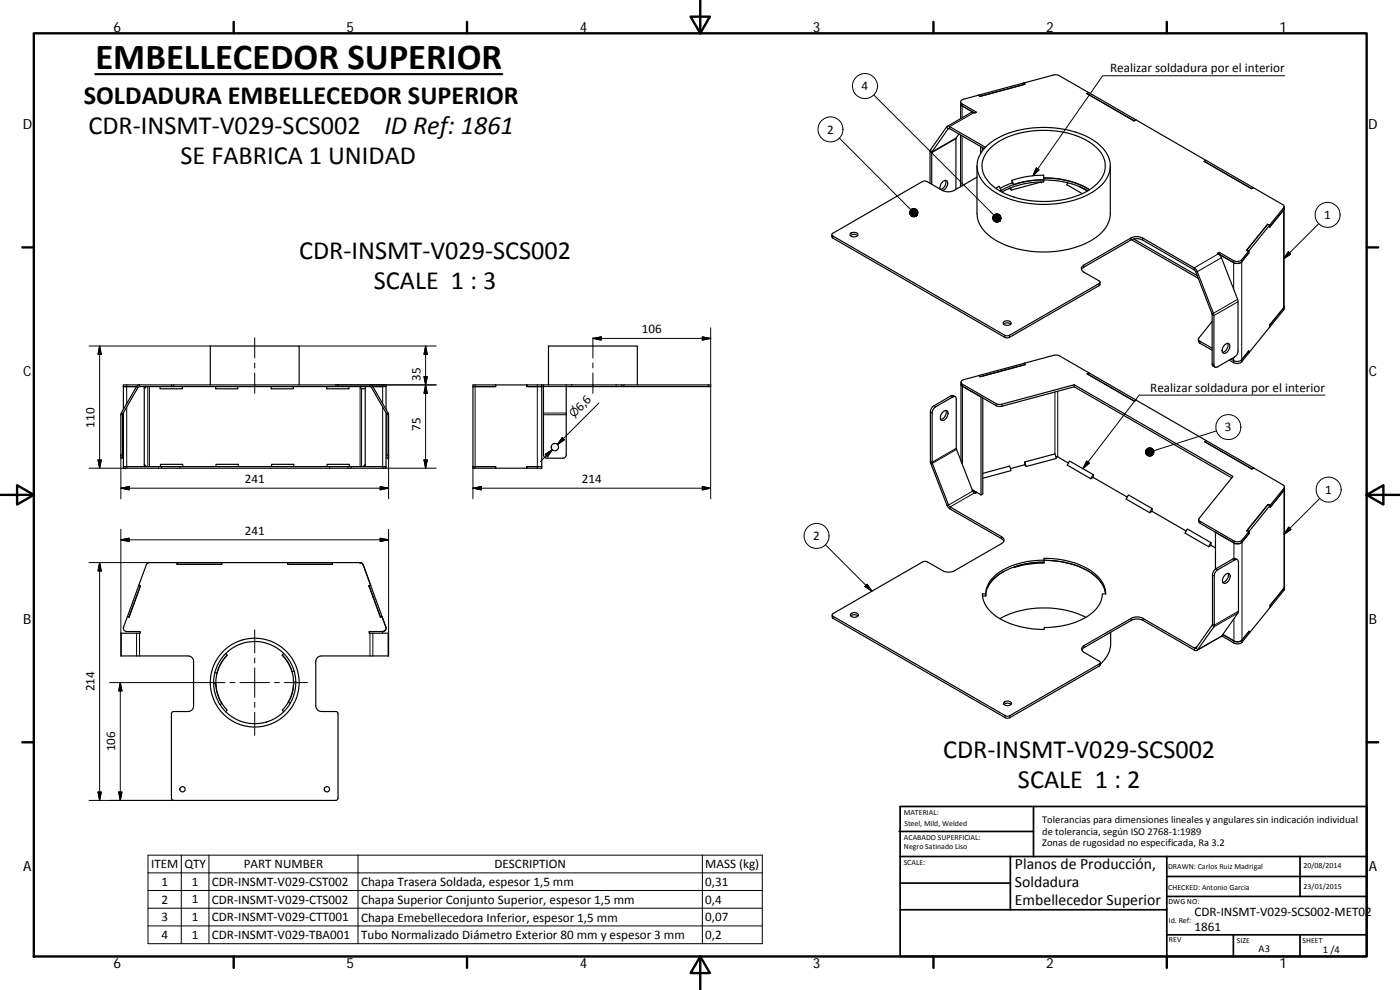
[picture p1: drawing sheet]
<svg xmlns="http://www.w3.org/2000/svg" width="420mm" height="297mm" viewBox="0 0 420 297" stroke-linecap="round" stroke-linejoin="round" font-family="sans-serif">
<g fill="none" stroke="#000" stroke-width=".36">
<path d="M288.3 31.2l.4 .6 3.6 2M288.3 30.6v5M292.3 33.8l-.8-.1-7.2 4.2M293.7 28.6l-4.5 1.2a.74 .74 0 0 0-.8 .5 .74 .74 0 0 0 .3 .9l4.4 2.5-.6 .3-.2-.2M293.7 28.5l22.5-6h1.2l9.3 5.3-.5 .3 14.1 8.2 .6-.3 21 12.1M293.7 28.5v.1M307.3 24.9l.3 .4-13.5 3.6-.4-.4M307.3 25l.3 .3-13.6 3.6-.3-.3M326.2 28.1l.5-.3 14.2 8.1-.6 .3M340.9 35.9v.1M282.2 56.8a2.09 2.09 0 0 1 1.8-2.6 1.9 1.9 0 0 1-1.2 2.9M283.8 54.1a2.2 2.2 0 0 1-1.5 2.7"/>
<path d="M287.8 40.2l-.9 1.3-.1 15.4M288.3 40.5v15.5M293.2 53.1l-6.8 4a3.9 3.9 0 0 1-3.6 0l-4.7-2.7h-1.1l-27.1 15.6-.2 .6 52.2 30.1 1.1-.1 27.1-15.7-.3-.6-4.6-2.7a1.11 1.11 0 0 1-.7-1 1.11 1.11 0 0 1 .7-1l14.2-8.2a3.9 3.9 0 0 1 3.5 0l15.7 9.1 .5 .5 5.2 13.5v15a.65 .65 0 0 0 .3 .7 .65 .65 0 0 0 .8-.1l5.1-3a2.27 2.27 0 0 0 1-1.8v-15.2l-4.9-12.8-.4-.7-.8-.6 .5-.3 4.3 2.5a2.28 2.28 0 0 0 2.4-.2l2.1-2.7M293.2 49.8v14.3a9.9 9.9 0 0 0 5.7 8 31.3 31.3 0 0 0 28.7 0 9.8 9.8 0 0 0 5.6-8v-14.3M294.3 44v2M294.8 44.3v.9M295.4 44.6l-10.4-6h-.4l-5 7.1v9.6M295.7 44.2l-10.9-6.3-.6 .1-5 7.1-.1 9.9M295.9 44a26 26 0 0 1 18.5-5.8 24.6 24.6 0 0 1 16.2 5.8 7.6 7.6 0 0 1-.7 12.1 27.5 27.5 0 0 1-20.1 5.1 21.7 21.7 0 0 1-14.9-6.8 7.5 7.5 0 0 1 1-10.4zM297.3 44.4a23.5 23.5 0 0 1 16.7-5.3 22.7 22.7 0 0 1 15.5 5.6 7.1 7.1 0 0 1-.9 11 25.7 25.7 0 0 1-19.3 4.5 19.2 19.2 0 0 1-13.2-6.4 6.8 6.8 0 0 1 1.2-9.4zM298.9 56.5l.9-.6 .7 1.2-.3 .2a24.3 24.3 0 0 1 13-3.3v.6a25 25 0 0 0-12.5 3M303.1 56.5l-.4 .1"/>
<path d="M303.1 56.4v.1M303.1 56.5l.4 .5M303.3 56.4l.2 .6M303.7 54.9l-3.5 1.6M303.7 54.1a28.8 28.8 0 0 1 9.5-1.5v1.4a28.2 28.2 0 0 0-9 1.4M303.7 54.1v.8M303.7 54.1l.5 1.3M303.7 54.9l.5 .5M312.6 54.6l-9.1 2.4M313.2 54a27.1 27.1 0 0 1 13.3 3.2M313.2 53.4a26.9 26.9 0 0 1 13.8 3.5M320.5 54.9l-.3 .5 4.6 2.7"/>
<path d="M324 56l2.3 1.3M361.4 48.4l14.2 8.2 .5-.3M361.9 48.1l-.5 .3M361.9 48.1l14.2 8.2-.5 .3-14.2-8.2M376.1 56.3h.1M376.1 56.3l8.8 5.1 .5 .7-10.6 13.2M249.6 70.4v.7l.3 .3 51.7 29.8 .6 .2 .8-.2 26.9-15.5 .2-.3v-.7M255.2 70.7a1.59 1.59 0 0 1 2.2 0M255.3 70a1.42 1.42 0 0 1 2.2 .5 1.37 1.37 0 0 1-2.4-.2zM339.6 71.9l20 11.6M340.2 71.7l19.1 11M365.9 76.3l4.3 2.5"/>
<path d="M365.9 75.7v.6M374.1 75.2l.6 .1M374.1 75.1v.1M374.1 75.1l.7 .2M374.7 75.9h.1M374.8 75.3l-.1 .6M374.8 75.9l-2.2 2.6a2.17 2.17 0 0 1-2.4 .3M380.4 67.3l-6.3 7.8M380.4 67.3l.7 .2v.6M380.4 67.3l-6.3 7.9M381.1 68.1h.1M385.4 62.6l-4.3 5.5"/>
<path d="M385.4 62v30.7l-4.3 5.4M301.2 97.2a1.72 1.72 0 0 1 2.1 0M301.2 96.6a1.41 1.41 0 0 1 2.3 .4 1.39 1.39 0 0 1-2.4-.2zM324.6 80.9l.6-.7 14.2-8.2a3.9 3.9 0 0 1 3.5 0l15.9 9.3 5 12.9v15l.1 .5 .7 .5M363.8 96.5l-4.1 5.3 .4 .6 3.7 2.1M381.1 98.1h.1M381.1 97.5v.6M385.4 92l-4.3 5.5v.6l-6.3 7.8v-.6M37 116h4M41 116l-4.7 8.1v13.4h.5v-13.2l4.6-8.1 .5-.2h9.5M41.9 115.5l-.9 .5M43.3 116v24"/>
<path d="M43.9 116l-.6 .6M48.1 116v.6h6.6v-.6M51.4 116h50M51.4 115.5h-14.4v7.3M63.1 115.5v-11.7h26.7v11.7M64.7 116v.6h6.7v-.6M81.4 116v.6h6.6v-.6M98.1 116v.6h6.6v-.6M101.4 115.5h14.5v7.3M101.4 116h9.6l.5 .2 4.6 8.1v13.2h.5v-13.3l-4.7-8.2M101.4 115.5h-50v.5M101.4 115.5v.5"/>
<path d="M107.9 116l.6 .6h1.1M109.6 116v24M111 115.5l.9 .5M111.9 116h4M142.6 116h-.7v24h.7M148.7 115.5v.5M148.7 115.5h-6.8v.5h.7M158.1 115.5h4.5M158.1 115.5v.5M162.6 115.5h7.3M162.6 115.5v25h-4.5M163.1 116v20.5l.4 .8 .6 .2h5.1l.7-.8v-20.7"/>
<path d="M163.1 116h-5v-.5h-9.4v.5h-6.1M163.1 115.5v.5M164.6 115.5v-11.7h26.7v11.7M169.9 115.5h16.7M169.9 116h16.7M169.9 115.5v.5M186.6 115.5h26.7v.5h-26.7zM286.7 119l-1.1-.3-5.3 3.1a2.27 2.27 0 0 0-1.1 1.8l.1 15.2 5.1 13.2 .7 .7 15.5 8.9 .7 .8M288.4 114.7v23.6M288.4 115.3l.5 .6M288.9 115.9l5.5 3.2v29.4M288.9 115.9l10.1 5.8 .9 .3 22.5-5.9"/>
<path d="M293.8 112.7l.4 .3 13.5-3.6-13.6 3.7zM294.9 119.4v28.8l-.5 .3M307.4 109.1l.3 .3M322.4 115.4l47.6 27.5-10.2 13 .2 .5 10.3 5.9a2.11 2.11 0 0 0 2.4-.2l2.2-2.7M322.4 115.4v.7M322.4 115.4l-22.5 5.9-.9-.2-10.1-5.8a.74 .74 0 0 1-.4-.9 .74 .74 0 0 1 .8-.5l27-7.3h1l23.7 13.4M322.4 116.1l47.3 27.3M326.8 111.9h.1M326.8 111.9l-.5 .3 14.2 8.2 .5-.3 44.2 25.5 .3 .4-.2 .5-10.4 12.9M326.8 111.9l-.5 .3M359.7 101.7l.2 1.1 3.9 2.3M367.5 103.6a.92 .92 0 0 1 1.3-.5 .92 .92 0 0 1 .2 1.4 1.52 1.52 0 0 1-2 1.3 1.99 1.99 0 0 1 .5-2.2z"/>
<path d="M368.5 103a2.25 2.25 0 0 1-1.6 2.7M374.7 105.9h.1M374.7 105.9l-2.1 2.7a2.08 2.08 0 0 1-2.4 .2l-1.3-.7M374.7 105.3v.6M374.8 105.3l-2.2 2.6a2.08 2.08 0 0 1-2.4 .3l-.8-.5M37 123.8v16.7h61.9M37 140h78.9M43.3 139.3l.6 .7M48.2 140v-.7h6.6v.7M54 140v.5M64.8 140v-.7h6.7v.7M81.5 140v-.7h6.7v.7"/>
<path d="M98.2 140v-.7h6.6v.7M98.9 140v.5M109.6 139.3l-.6 .7M115.9 123.8v16.7h-17M142.6 140h6.1v.5M142.6 140h-.7v.5h6.8M148.7 140v.5M158.1 140v.5M162.6 140h-4.5v.5h-9.4M283 123.6a.87 .87 0 0 1 1.2-.4 .87 .87 0 0 1 .2 1.3 1.46 1.46 0 0 1-2.1 1.4 2.21 2.21 0 0 1 .7-2.3zM283.9 123.2a2.24 2.24 0 0 1-1.6 2.7M307.5 138.6l9.1-2.4 .4 1.3-9 2.5"/>
<path d="M307.5 138.6l.5 1.4M307.5 138.6v.8M307.5 139.4l.5 .6M307.5 139.4l-4.3 1.2M316.9 137l.5 .1 3.2 1.8M341 120l-.6 .4M341 120v.1M362 132.2l-.5 .3 14.2 8.2 .5-.3M362 132.2h.1M362 132.2l-.5 .3M294.4 148.5l-2.6-1.5 1.4 .8-.6 .3-.6-.6-5-12.8v-15a.64 .64 0 0 0-.3-.7 .64 .64 0 0 0-.8 .1l-5.1 3a2.27 2.27 0 0 0-1.1 1.8v15l5 12.8 .3 .3 15.6 9a1.09 1.09 0 0 1 .7 1.1 1.09 1.09 0 0 1-.7 1l-14.1 8.1a3.9 3.9 0 0 1-3.6 0l-4.6-2.6-.6-.2-.8 .2-26.9 15.5-.2 .6 52.4 30.2 .9-.2 27.1-15.7-.1-.5-4.8-2.8a1.1 1.1 0 0 1-.7-1 1.1 1.1 0 0 1 .7-1l14.2-8.2a3.7 3.7 0 0 1 3.5 0l15.5 9h.4l5-7.1v-14.9a2.55 2.55 0 0 1 1-1.9l5.4-3 1 .3M294.9 142l8.1-2.2 .4 1.4-8.5 2.3"/>
<path d="M328.1 143.2l10.2 5.9M328.1 142.4l-7.1-4.1-.7 1.3 7.1 4M328.1 143.2l-.7 .4M328.1 142.4v.8M328.1 142.4l-.7 1.2M345.7 153.4l10.3 5.9M345.7 152.6l-7-4.1-.7 1.3 7 4M345.7 153.4l-.7 .4M345.7 152.6v.8M345.7 152.6l-.7 1.2M359.8 155.9v.7l.2 .3 10.3 6a2.16 2.16 0 0 0 2.4-.2l2.2-2.7M364.8 159.7v11.1"/>
<path d="M374.2 159.2v.1M374.2 159.2l.7 .2M374.2 159.3l.7 .1M374.9 159.4v.7M376.2 140.4l-.5 .3M380.5 151.4l.7 .2v.6M380.5 151.4h.1M380.5 151.4l-6.3 7.9M381.2 152.2v-.6l-.7-.2-6.3 7.8M385.5 146.1v30.7l-4.3 5.4M385.5 146.7l-4.3 5.5M41.7 175.6l.4 .2z"/>
<path d="M42.1 175.8l-3.4 9.3-.4-.1M42.1 175.8l-3.4 9.4-.5-.2M53.1 168.8v.5h13.4M53.2 168.8h-8.4l-.8 .4-5.7 15.8M53.2 168.8v.5M53.2 168.8h13.3v.5M86.4 168.8h-19.9v.5M86.4 168.8l-.1 .5h13.4M86.4 168.8h13.3v.5M99.7 169.3v-.5h8.4l.6 .3 .3 .4M109 169.5l2.2 6.1-.4 .2M109 169.5l6.8 18.6"/>
<path d="M110.8 175.8l3.4 9.4M110.8 175.8h.1M110.8 175.8l3.4 9.3M111.2 175.6l-.4 .2M294.9 178.8h.9M295.8 178.2v.6M300.8 171.7l.3-.1a10.8 10.8 0 0 0-4.7 4.6M304.5 170.1v.1M313.3 168.7a22.7 22.7 0 0 0-8.8 1.5M313.3 168.1v-.6a22.1 22.1 0 0 1 16.7 6 7.1 7.1 0 0 1 1.8 4.7h-1a9.1 9.1 0 0 1-5.5 7.3 25.2 25.2 0 0 1-12 2.8v.6a24.1 24.1 0 0 1-15.6-5 7.8 7.8 0 0 1-2.9-5.7h1M313.3 168.7v-.6a22.1 22.1 0 0 0-15.1 5 7.3 7.3 0 0 0-2.4 5.1M313.3 168.7a22.1 22.1 0 0 0-15.1 5.1 7.3 7.3 0 0 0-2.4 5"/>
<path d="M313.3 168.7v.2a30.8 30.8 0 0 0-8.8 1.3M313.3 168.1a23.7 23.7 0 0 1 15.7 5 8.1 8.1 0 0 1 2.8 5.1M363.4 162.8l-.7 1.2M363.4 162.8l-7.1-4.1-.6 1.3 7 4M363.4 163.6l-.7 .4M363.4 162.8v.8M363.4 163.6l1.4 .8M367.7 172.5a.87 .87 0 0 1 1.2-.4 .87 .87 0 0 1 .2 1.3 1.69 1.69 0 0 1-2 1.5 2.01 2.01 0 0 1 .6-2.4zM368.5 172a2.24 2.24 0 0 1-1.5 2.8M374.9 160h.1M385.3 176.5l-4.1 5.1v.6l-6.3 7.8v-.6M385.3 176.5l-4.1 5.1v.6"/>
<path d="M385.5 176.1l-.2 .4M38.2 185l-1.1 3.1a1.03 1.03 0 0 0 .9 1.4h4.1v.5h-5.8v6.8h20.1a1.61 1.61 0 0 1 1.7 1.7v13.3a1.68 1.68 0 0 1-1.7 1.7h-4.3l-.6 .5-.1 25.5 .3 .4 .4 .3 49-.1 .3-.5v-25.6l-.6-.5h-4.4a1.65 1.65 0 0 1-1.6-1.7v-13.3a1.65 1.65 0 0 1 1.6-1.7h20.2v-6.8h-5.8v-.5h4a1.03 1.03 0 0 0 1-1.4M38.3 185h-.1M67.7 196.1l.5 .5a11.8 11.8 0 0 0-3.1 5.4l-.6-.2M68.2 196.6a11.7 11.7 0 0 0 0 16.5l-.5 .4M84.7 196.6l2 2.6 .9 2.3 .7-.1M84.7 196.6a11.7 11.7 0 0 1 0 16.5l.5 .4M85.2 196.1l-.5 .5M114.2 185.1v.1M114.2 185.1l.4-.1 1.2 3.1M114.6 185l-.4 .2M249.8 184.5v.7l.2 .3 52.2 30 .9-.2 26.8-15.5 .3-.3 .1-.7"/>
<path d="M255.3 184.8a1.62 1.62 0 0 1 2.2 0M255.4 184.2a1.39 1.39 0 0 1 2.2 .4 1.37 1.37 0 0 1-2.4-.2zM325.9 185.2a29.1 29.1 0 0 0-25.8 .4M333.3 189.7v3.4a8.3 8.3 0 0 1-3 6.2M366.7 190.8l5-7.2v-15a.66 .66 0 0 0-.3-.7 .66 .66 0 0 0-.8 .1l-5.1 2.9a2.3 2.3 0 0 0-1.1 1.9v15l-5.2 7.4-.7-.1-15.5-9a3.8 3.8 0 0 0-3.5 0l-14.2 8.2-.6 .7M366.7 190.8l-7.4 4.3M374.9 190h.1M374.9 189.4v.7M374.9 189.4l-2.2 2.7a2.16 2.16 0 0 1-2.4 .2l-3.3-1.9M374.9 190.1l-2.2 2.6a2.16 2.16 0 0 1-2.4 .2l-3.6-2.1M381.2 182.2h.1M64.1 205.1h.7a11.8 11.8 0 0 0 1.8 6l-.6 .3"/>
<path d="M88.8 204.6l-.7 .1a12 12 0 0 1-1.6 6l.6 .3M301.3 211.3a1.72 1.72 0 0 1 2.2 0M301.3 210.7a1.38 1.38 0 0 1 2.3 .4 1.38 1.38 0 0 1-2.4-.1z"/>
<circle cx="166.5" cy="134.2" r="1.1"/>
<circle cx="76.4" cy="204.8" r="12.3"/>
<circle cx="76.4" cy="204.8" r="13.3"/>
<circle cx="54.8" cy="236.8" r=".79"/>
<circle cx="98.1" cy="236.8" r=".8"/>
</g>
<g fill="none" stroke="#000" stroke-width=".3">
<path d="M262.2 28.5l36.1 36M284.1 38.1l.5 .5 .1-.1M288.7 31.2v4.1M292.3 33.8l-7.3 4.2v.6M385.6 22.7h-54.7l-20.9 30M251.9 41.4l21.5 21.5M286.9 41.6l-7.3 4.2-.5-.3M287 41.4l-7.3 4.2-.5-.6M288.7 40.8v15M311 50.4l.8 .6-1.8 1.7zM249.9 70.8v.6M325.2 79.6v.6"/>
<path d="M339.4 71.4v.6M342.9 71.4v.6M365.6 76.2l-7.2 4.2v.6M366.6 77.3l-7.3 4.2h-.5M370.2 78.2v8.5M372.6 78.5h.1M372.6 78v30.6M385.2 63h.1M385.2 62.4v30.6M386.6 75.5l.8 .7-2.2 1.5zM395.8 67.1l-10.6 10.6M213.3 98.4v17.1"/>
<path d="M329.9 85.1v.6M371.4 89.8l-7.2 4.2h-.5M371.5 90.5l-7.2 4.2-.5-.3M26.7 103.8h36.4M29.9 103.8v36.7M29.9 103.8l.5 2.5h-1zM38 115.5v5.6M41 116l.4 .2M41.9 115.5v.5M44.4 116v24M44.8 116v24M52.1 115.5v.5"/>
<path d="M76.4 101.3v6.1M76.4 108.9v1.5M76.4 111.9v6.1M89.8 103.8h41.1M108.1 116.1v23.9M108.5 116.6v23.4M111 115.5v.5M111.9 116l-.4 .2M114.8 115.5v5.6M127.2 113h1l-.5 2.5zM127.7 103.8v36.7M127.7 103.8l.5 2.5h-1z"/>
<path d="M127.7 115.5l.5 2.5h-1zM130.9 115.5h-30.1v.5M142.6 115.5v25M161.3 115.5v25M163.1 116h6.8M171.6 115.5v.5M177.9 101.5l2.5-.4v.9zM177.9 101.5h35.4M177.9 101.3v6.1M177.9 108.9v1.5M177.9 111.9v6.1M184.9 115.5v.5"/>
<path d="M187.3 115.5v.5M210.8 101.1l2.5 .4-2.5 .5zM212.6 115.5v.5M213.3 116v33.6M285.4 118.8l.5 .3M288.9 115.9h.1M288.9 115.3v24.2M301.6 100.6v.6M303 100.6v.6M316.6 117.6v18.6M317.4 117.4v19.7M360.1 102.4v.6"/>
<path d="M363.8 109.2l.5 .3M370.2 107.3v1.5M397.6 118.6h-55.7l-16.9 22M29.4 138h1l-.5 2.5zM36.3 124.4h.5M36.4 123.9l.4 .3M36.8 136.5h-.5v13.1M38 122.1v18.4h-11.3M47.6 140v.5M48.5 140v.5M104.4 140v.5M105.3 140v.5"/>
<path d="M114.8 122.1v18.4h16.1M116.1 136.5h.5v13.1M116.1 124.4h.5M116.5 123.9l-.5 .3M127.2 138h1l-.5 2.5zM141.9 140v9.6M163.1 123.9h6.8M163.1 124.4h6.8M163.6 136.3l2.1-1.4-1.4 2.2zM165.7 134.9l-3.5 3.6M168.7 131.3l.7 .7-2.1 1.4zM179.7 120.9l-12.4 12.5 1.7-1.8"/>
<path d="M279.2 123.6l.5 .3M280.3 121.8l.5 .3M287 134.5l-7.3 4.2-.5-.3M287.1 134.9l-7.3 4.1-.5 .1M299 121.1v.6M300.7 121.3v.6M326.1 138.3l.8 .6-1.9 1.7zM365.1 129.3l-18.8 5.9M36.3 158.8v31.2M36.3 146.5l2.5-.5v1zM36.3 146.5h80.3M114.1 146l2.5 .5-2.5 .5z"/>
<path d="M116.6 158.8v31.2M141.9 146.5l2.5-.5v1zM141.9 146.5h71.4M210.8 146l2.5 .5-2.5 .5zM291.9 147.3l-7.2 4.2-.5 .1M292.4 147.9l-7.3 4.2v.6M360.2 156.5v.6M385.3 146.5v30.6M386.8 158.2l.6 .7-2.1 1.4zM396.1 149.5l-10.8 10.8M26.7 168.8h18.1M29.9 168.8v71.4"/>
<path d="M29.9 168.8l.5 2.5h-1zM36.3 162l2.5-.5v1zM36.3 162h80.3M109 169.5h.1M114.1 161.5l2.5 .5-2.5 .5zM247.7 163.4l14 14M260.2 175.3l1.5 2.1-2.1-1.4zM300.6 161v.6M363.9 172.5l.5 .3M364.9 170.6l.6 .3M370.1 167.7l.5 .3M370.3 162.9h.1"/>
<path d="M370.3 162.3v5.3M372.7 162.1v30.6M36.4 190v6.8M41 190v6.8M41.9 190v6.8M76.4 189v6.9M76.4 197.4v1.5M111 190v6.8M111.9 190v6.8M115.8 188.1h.1M116.5 190v6.8M250 184.9v.6"/>
<path d="M325.3 193.7v.6M329.9 199.2v.6M339.5 185.5v.6M343 185.5v.6M359.2 194.1l-.7 .4v.6M366.7 190.8l-7.3 4.2-.4-.6M370.3 185.6v7.3M371.5 183.9l-7.2 4.2-.5-.6M371.7 183.4l-7.3 4.2-.5-.4M32.9 204.8h34.6M36.1 204.8v35.4M36.1 204.8l.5 2.5h-1z"/>
<path d="M69 204.8h1.5M72 204.8h8.9M76.4 200.4v8.8M76.4 210.7v1.5M76.4 213.7v6.9M82.3 204.8h1.6M85.4 204.8h6.9M301.7 214.7v.6M303.1 214.7v.6M29.4 237.6h1l-.5 2.6zM35.6 237.6h1l-.5 2.6zM26.7 240.2h25.4"/>
<path d="M44.4 256.6h184.4v26.5h-184.4zM54.4 256.6v26.5M62.7 256.6v26.5M107.5 256.6v26.5M210.8 256.6v26.5M44.4 261.9h184.4M44.4 267.2h184.4M44.4 272.5h184.4M44.4 277.8h184.4"/>
<circle cx="249.2" cy="38.8" r="3.7"/>
<circle cx="259.6" cy="25.8" r="3.7"/>
<circle cx="398.4" cy="64.5" r="3.7"/>
<circle cx="368.6" cy="128.1" r="3.8"/>
<circle cx="398.7" cy="146.9" r="3.7"/>
<circle cx="245.1" cy="160.8" r="3.8"/>
</g>
<g fill="#000">
<circle cx="312.6" cy="54.6" r=".18"/>
<circle cx="364.8" cy="159.7" r=".18"/>
<circle cx="108.1" cy="168.8" r=".18"/>
<circle cx="110.8" cy="175.9" r=".18"/>
<circle cx="111.9" cy="178.9" r=".18"/>
<circle cx="111.9" cy="179" r=".18"/>
<circle cx="114.8" cy="189.5" r=".18"/>
</g>
<g fill="none" stroke="#000" stroke-width=".71">
<path d="M10.1 10h400.1v277h-400.1zM70.1 6.6v3.4M140.2 6.6v3.4M207.3 5h5.8l-2.9 5zM210.2 0v10M280.2 6.6v3.4M350.2 6.6v3.4M6.7 74.2h3.4M410.2 74.2h3.4M.2 148.5h9.9M5.1 145.6l5 2.9-5 2.9zM410.2 148.5l5-2.9v5.8z"/>
<path d="M410.2 148.5h9.9M6.7 222.7h3.4M410.2 222.7h3.4M70.1 287v3.4M140.2 287v3.4M210.2 287l2.9 5h-5.8zM210.2 287v10M280.2 287v3.4M350.2 287v3.4"/>
</g>
<g fill="none" stroke="#000" stroke-width=".51">
<path d="M269.8 249.5h40.4M270.1 257h140.1M270.1 242h140.1v45h-140.1zM303.2 257v16M310.2 242v15M350.2 257v30M390.2 257v12M270.1 273h80.1M270.1 265h33.1M350.2 269h60M350.2 263h60M350.2 280.5h60"/>
<path d="M370.2 280.5v6.5M390.2 280.5v6.5"/>
</g>
<g fill="#000" stroke="#000" stroke-width=".3">
<path d="M311 50.4l.8 .6-1.8 1.7zM275.4 64.2l-.3 .5zM275.5 64l-.4 .7zM275.5 63.7l-.4 1zM275.4 63.4l-.3 1.3zM275.3 63.2l.1 .2-.3 1.3zM275.2 63l.1 .2-.2 1.5zM274.9 62.8l.3 .2-.1 1.7zM274.7 62.7l.2 .1 .2 1.9zM274.5 62.6l.2 .1 .4 2zM274.2 62.5l.3 .1 .6 2.1zM273.9 62.6l.3-.1 .9 2.2z"/>
<path d="M273.7 62.7l.2-.1 1.2 2.1zM273.4 62.8l.3-.1 1.4 2zM273.3 63l.1-.2 1.7 1.9zM273.3 63l1.8 1.7-2-1.5zM273.1 63.2l2 1.5-2.1-1.2zM273 63.5l2.1 1.2-2.1-.9zM273 63.8l2.1 .9-2.1-.7zM273 64l2.1 .7-2-.4zM273.1 64.3l2 .4-1.9-.2zM273.2 64.5l1.9 .2h-1.7zM273.4 64.7h1.7l-1.5 .2zM273.6 64.9l1.5-.2z"/>
<path d="M273.9 65l1.2-.3zM274.1 65l1-.3zM274.4 65l.7-.3zM274.7 65l.4-.3zM275.1 64.7l-.2 .2zM300.3 65.8l-.3 .5zM300.4 65.6l-.4 .7zM300.4 65.3l-.4 1zM300.3 65l-.3 1.3zM300.3 64.8l-.3 1.5zM300.1 64.6l.2 .2-.3 1.5zM299.9 64.4l.2 .2-.1 1.7z"/>
<path d="M299.6 64.3l.3 .1 .1 1.9zM299.4 64.2l.2 .1 .4 2zM299.1 64.2h.3l.6 2.1zM298.9 64.2h.2l.9 2.1zM298.6 64.3l.3-.1 1.1 2.1zM298.4 64.4l.2-.1 1.4 2zM298.4 64.4l1.6 1.9-1.8-1.7zM298.2 64.6l1.8 1.7-2-1.5zM298 64.8l2 1.5-2.1-1.2zM297.9 65.1l2.1 1.2-2.1-1zM297.9 65.3l2.1 1-2.1-.7zM297.9 65.6l2.1 .7-2-.4z"/>
<path d="M298 65.9l2 .4-1.9-.2zM298.1 66.1l1.9 .2h-1.7zM298.3 66.3h1.7l-1.5 .2zM298.5 66.5l1.5-.2zM298.8 66.6l1.2-.3zM299.1 66.7l.9-.4zM299.3 66.6l.7-.3zM299.6 66.6l.4-.3zM299.8 66.4l.2-.1zM386.6 75.5l.8 .7-2.2 1.5zM29.9 103.8l.5 2.5h-1zM127.2 113h1l-.5 2.5z"/>
<path d="M127.7 103.8l.5 2.5h-1zM127.7 115.5l.5 2.5h-1zM177.9 101.5l2.5-.4v.9zM210.8 101.1l2.5 .4-2.5 .5zM29.4 138h1l-.5 2.5zM127.2 138h1l-.5 2.5zM163.6 136.3l2.1-1.4-1.4 2.2zM168.7 131.3l.7 .7-2.1 1.4zM326.1 138.3l.8 .6-1.9 1.7zM343.9 136l.2 .4zM343.9 136l.4 .6zM343.9 136l.7 .8z"/>
<path d="M343.9 136l1 .8zM343.9 136l1.2 .8h-.2zM343.9 136l1.5 .8zM343.9 136l1.7 .7-.2 .1zM343.9 136l2 .6-.3 .1zM343.9 136l2.1 .4-.1 .2zM343.9 136l2.3 .2-.2 .2zM343.9 136l2.4-.1-.1 .3zM343.9 136l2.4-.4v.3zM343.9 136l2.4-.6v.2zM343.9 136l2.3-.9 .1 .3zM343.9 136l2.2-1.1 .1 .2z"/>
<path d="M343.9 136l2-1.3 .2 .2zM343.9 136l1.8-1.5 .2 .2zM345.4 134.4l.3 .1-1.8 1.5zM345.2 134.4h.2l-1.5 1.6zM344.9 134.4h.3l-1.3 1.6zM344.6 134.4h.3l-1 1.6zM344.4 134.6l.2-.2-.7 1.6zM344.2 134.7l.2-.1-.5 1.4zM344 134.9l.2-.2-.3 1.3zM344 134.9l-.1 1.1zM343.9 135.2v.8zM343.8 135.4l.1 .6z"/>
<path d="M343.8 135.7l.1 .3zM36.3 146.5l2.5-.5v1zM114.1 146l2.5 .5-2.5 .5zM141.9 146.5l2.5-.5v1zM210.8 146l2.5 .5-2.5 .5zM386.8 158.2l.6 .7-2.1 1.4zM29.9 168.8l.5 2.5h-1zM36.3 162l2.5-.5v1zM114.1 161.5l2.5 .5-2.5 .5zM260.2 175.3l1.5 2.1-2.1-1.4zM36.1 204.8l.5 2.5h-1zM29.4 237.6h1l-.5 2.6z"/>
<path d="M35.6 237.6h1l-.5 2.6z"/>
</g>
<path d="M28.6 22.2h122.1" fill="none" stroke="#000" stroke-width=".63"/>
<text font-size="11" x="28.6" y="20.7">EMBELLECEDOR SUPERIOR</text>
<g font-size="7.9">
<text x="25.2" y="31.1">SOLDADURA EMBELLECEDOR SUPERIOR</text>
<text x="26.6" y="40.1">CDR‐INSMT‐V029‐SCS002</text>
<text x="115.3" y="40.1">ID Ref: 1861</text>
<text x="54.2" y="49.1">SE FABRICA 1 UNIDAD</text>
<text x="89.8" y="77.6">CDR‐INSMT‐V029‐SCS002</text>
<text x="112.2" y="86.6">SCALE 1 : 3</text>
<text x="283.1" y="227.5">CDR‐INSMT‐V029‐SCS002</text>
<text x="305.5" y="236.5">SCALE 1 : 2</text>
</g>
<g font-size="4.7">
<text x="304.6" y="260.8">Planos de Producción,</text>
<text x="304.6" y="266.2">Soldadura</text>
<text x="304.6" y="271.6">Embellecedor Superior</text>
</g>
<g font-size="4.2">
<text x="34" y="9.6">6</text>
<text x="104" y="9.6">5</text>
<text x="174" y="9.6">4</text>
<text x="244" y="9.6">3</text>
<text x="314" y="9.6">2</text>
<text x="384" y="9.6">1</text>
<text x="6.8" y="38.7">D</text>
<text x="410.6" y="38.7">D</text>
<text x="7" y="112.9">C</text>
<text x="410.8" y="112.9">C</text>
<text x="7" y="187.1">B</text>
<text x="410.8" y="187.1">B</text>
<text x="7" y="261.3">A</text>
<text x="410.8" y="261.3">A</text>
<text x="34" y="290.4">6</text>
<text x="104" y="290.4">5</text>
<text x="174" y="290.4">4</text>
<text x="244" y="290.4">3</text>
<text x="314" y="290.4">2</text>
<text x="384" y="290.4">1</text>
</g>
<g font-size="3.9">
<text x="333.2" y="21.7">Realizar soldadura por el interior</text>
<text x="258.6" y="27.1">4</text>
<text x="248.2" y="40.1">2</text>
<text x="397.4" y="65.7">1</text>
<text x="192.6" y="100">106</text>
<text x="126.2" y="114.2" transform="rotate(-90 126.2 114.2)">35</text>
<text x="345.2" y="117.5">Realizar soldadura por el interior</text>
<text x="174.2" y="123.5" transform="rotate(-45 174.2 123.5)">6,6</text>
<text x="28.4" y="128.3" transform="rotate(-90 28.4 128.3)">110</text>
<text x="126.2" y="129.3" transform="rotate(-90 126.2 129.3)">75</text>
<text x="367.6" y="129.4">3</text>
<text x="73.5" y="144.9">241</text>
<text x="174.6" y="144.9">214</text>
<text x="397.7" y="148.1">1</text>
<text x="73.5" y="160.4">241</text>
<text x="244.1" y="162.1">2</text>
<text x="28.4" y="207.5" transform="rotate(-90 28.4 207.5)">214</text>
<text x="34.6" y="225.5" transform="rotate(-90 34.6 225.5)">106</text>
<text x="45.3" y="260.5">ITEM</text>
<text x="55.3" y="260.5">QTY</text>
<text x="73.1" y="260.5">PART NUMBER</text>
<text x="148.4" y="260.5">DESCRIPTION</text>
<text x="211.7" y="260.6">MASS (kg)</text>
<text x="48.4" y="265.8">1</text>
<text x="57.6" y="265.8">1</text>
<text x="63.6" y="265.8">CDR‐INSMT‐V029‐CST002</text>
<text x="108.4" y="265.9">Chapa Trasera Soldada, espesor 1,5 mm</text>
<text x="211.7" y="265.8">0,31</text>
<text x="48.4" y="271.1">2</text>
<text x="57.6" y="271.1">1</text>
<text x="63.6" y="271.1">CDR‐INSMT‐V029‐CTS002</text>
<text x="108.4" y="271.2">Chapa Superior Conjunto Superior, espesor 1,5 mm</text>
<text x="211.7" y="271.1">0,4</text>
<text x="358.5" y="274.9">CDR‐INSMT‐V029‐SCS002‐MET02</text>
<text x="48.4" y="281.7">4</text>
<text x="48.4" y="276.4">3</text>
<text x="57.6" y="281.7">1</text>
<text x="57.6" y="276.4">1</text>
<text x="63.6" y="281.7">CDR‐INSMT‐V029‐TBA001</text>
<text x="63.6" y="276.4">CDR‐INSMT‐V029‐CTT001</text>
<text x="108.4" y="276.5">Chapa Emebellecedora Inferior, espesor 1,5 mm</text>
<text x="108.4" y="281.8">Tubo Normalizado Diámetro Exterior 80 mm y espesor 3 mm</text>
<text x="211.7" y="276.4">0,07</text>
<text x="211.7" y="281.7">0,2</text>
<text x="358.5" y="279.4">1861</text>
</g>
<text font-size="3.3" x="172.2" y="125.5" transform="rotate(-45 172.2 125.5)">⌀</text>
<g font-size="3.1">
<text x="312.8" y="246.8">Tolerancias para dimensiones lineales y angulares sin indicación individual</text>
<text x="312.8" y="250.4">de tolerancia, según ISO 2768‐1:1989</text>
<text x="312.8" y="254">Zonas de rugosidad no especificada, Ra 3.2</text>
<text x="377.7" y="285.6">A3</text>
<text x="397" y="285.9">1 /4</text>
</g>
<g font-size="2.4">
<text x="271.2" y="244.4">MATERIAL:</text>
<text x="271.3" y="251.9">ACABADO SUPERFICIAL:</text>
<text x="271.4" y="247.9">Steel, Mild, Welded</text>
<text x="271.3" y="254.6">Negro Satinado Liso</text>
<text x="271.2" y="259.7">SCALE:</text>
<text x="350.6" y="260.8">DRAWN: Carlos Ruiz Madrigal</text>
<text x="391.2" y="260.6">20/08/2014</text>
<text x="350.6" y="267">CHECKED: Antonio Garcia</text>
<text x="391.2" y="266.6">23/01/2015</text>
<text x="350.7" y="271.4">DWG NO:</text>
<text x="350.8" y="276.8">Id. Ref:</text>
<text x="350.8" y="282.8">REV</text>
<text x="371.2" y="282.9">SIZE</text>
<text x="390.9" y="282.9">SHEET</text>
</g>
</svg>
